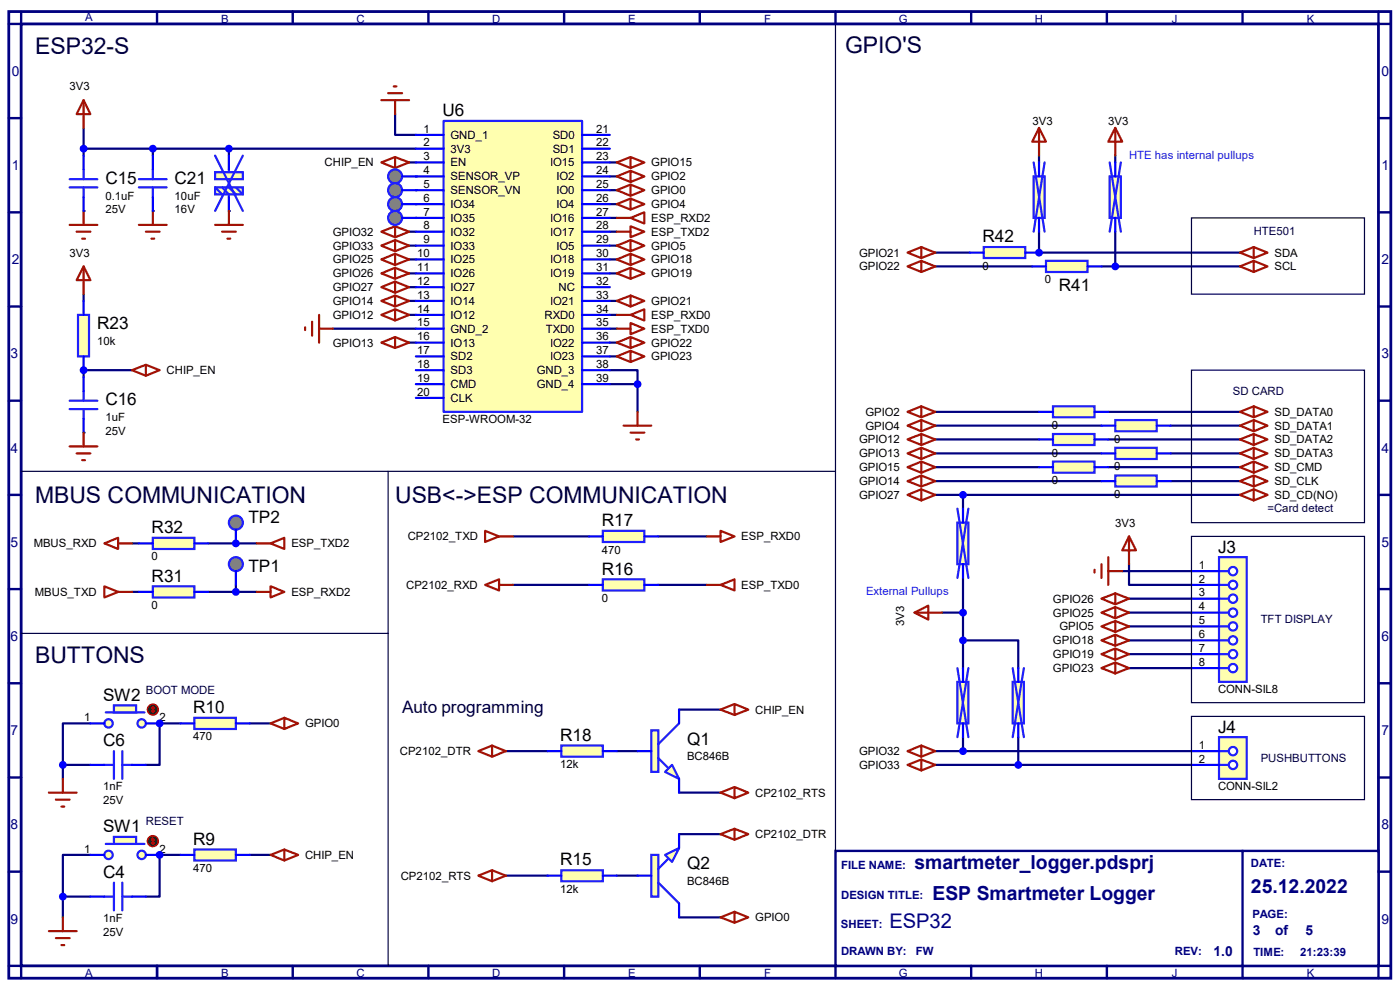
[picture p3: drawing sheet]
<svg xmlns="http://www.w3.org/2000/svg" width="297mm" height="210mm" viewBox="0 0 297 210" stroke-linecap="round" stroke-linejoin="round" font-family="sans-serif">
<path d="M1.9 2.5h293.2v205h-293.2zM4.5 5.1h287.9v199.8h-287.9z" fill="none" stroke="#000080" stroke-width=".59"/>
<path d="M4.5 2.5v2.6h-2.6M33.3 2.5v2.6" fill="none" stroke="#000080" stroke-width=".51"/>
<path d="M177.2 180.5h115.2v24.4h-115.2z" fill="#fff" stroke="#000080" stroke-width=".51"/>
<g fill="none" stroke="#000080" stroke-width=".51">
<path d="M62.1 2.5v2.6M90.9 2.5v2.6M119.7 2.5v2.6M148.5 2.5v2.6M177.2 2.5v2.6M206 2.5v2.6M234.8 2.5v2.6M263.6 2.5v2.6M292.4 2.5v2.6h2.7M1.9 25.1h2.6M292.4 25.1h2.7M1.9 45h2.6"/>
<path d="M292.4 45h2.7M1.9 65h2.6M292.4 65h2.7M1.9 85h2.6M292.4 85h2.7M1.9 105h2.6M292.4 105h2.7M1.9 125h2.6M292.4 125h2.7M1.9 144.9h2.6M292.4 144.9h2.7M1.9 164.9h2.6"/>
<path d="M292.4 164.9h2.7M1.9 184.9h2.6M263.6 180.5v27M292.4 184.9h2.7M1.9 204.9h2.6v2.6M33.3 204.9v2.6M62.1 204.9v2.6M90.9 204.9v2.6M119.7 204.9v2.6M148.5 204.9v2.6M177.2 204.9v2.6M206 204.9v2.6"/>
<path d="M234.8 204.9v2.6M295.1 204.9h-2.7v2.6"/>
</g>
<path d="M17.7 27.1v5.9M135.3 81.5v5.9" fill="none" stroke="#000080" stroke-width=".47"/>
<g fill="#000080">
<circle cx="17.7" cy="44.7" r=".23"/>
<circle cx="17.7" cy="91.8" r=".23"/>
</g>
<path d="M17.7 62.4v1.4" fill="none" stroke="#000080" stroke-width=".47"/>
<circle cx="33.9" cy="153.5" r=".23" fill="#000080"/>
<path d="M19.2 153.5h-5.9v8.8M38.3 153.5h-4.4v8.8h-3M13.3 162.3v2.9M13.3 162.3h5.9" fill="none" stroke="#000080" stroke-width=".47"/>
<circle cx="33.9" cy="181.4" r=".23" fill="#000080"/>
<path d="M239.5 119.7v4.4h13.3M238.1 121.2h14.7M13.3 190.2h5.9M13.3 190.2v4.4M19.2 181.4h-5.9v8.8M38.3 181.4h-4.4v8.8h-3" fill="none" stroke="#000080" stroke-width=".47"/>
<circle cx="17.7" cy="78.5" r=".23" fill="#000080"/>
<path d="M28 78.5h-10.3v1.5M28 115.3h1.5M44.2 115.3h5.8M50 124.1v1.5h4.4M53 181.4h4.4" fill="none" stroke="#000080" stroke-width=".47"/>
<circle cx="50" cy="115.3" r=".23" fill="#000080"/>
<g fill="none" stroke="#000080" stroke-width=".47">
<path d="M220.4 33v1.5M236.6 33v1.5M50 115.3h4.4M198.4 105h64.7M204.3 105v2.9M28 125.6h1.5M44.2 125.6h5.8M199.9 130h4.4M204.3 135.8h11.7v5.9M204.3 122.6v19.1M239.5 135.8h13.3M239.5 138.8h13.3"/>
<path d="M239.5 130h13.3M239.5 132.9h13.3M239.5 127h13.3M53 153.5h4.4M198.4 159.3h54.4M204.3 156.4v2.9M216 156.4v5.9M239.5 141.7h13.3M198.4 162.3h54.4"/>
</g>
<circle cx="48.6" cy="44.7" r=".23" fill="#000080"/>
<g fill="none" stroke="#000080" stroke-width=".47">
<path d="M83.8 24.2v4.4h4.4M86.8 34.5h1.4M88.2 31.5h-39.6v1.5M198.4 53.6h7.3M198.4 56.5h20.6M233.7 56.5h29.4M236.6 49.1v7.4M198.4 87.4h22M198.4 90.3h35.3M198.4 93.2h22M198.4 96.2h35.3M198.4 99.1h22"/>
<path d="M235.1 87.4h28M235.1 93.2h28M235.1 99.1h28M248.4 90.3h14.7M248.4 96.2h14.7M198.4 102.1h35.3M248.4 102.1h14.7"/>
</g>
<g fill="#000080">
<circle cx="88.2" cy="37.4" r=".23"/>
<circle cx="88.2" cy="40.3" r=".23"/>
<circle cx="88.2" cy="43.3" r=".23"/>
<circle cx="88.2" cy="46.2" r=".23"/>
</g>
<g fill="none" stroke="#000080" stroke-width=".47">
<path d="M129.4 34.5h1.5M129.4 37.4h1.5M86.8 49.1h1.4M86.8 52.1h1.4M86.8 55h1.4M86.8 58h1.4M129.4 49.1h1.5M129.4 52.1h1.5M129.4 55h1.5M129.4 58h1.5M129.4 40.3h1.5M129.4 43.3h1.5"/>
<path d="M129.4 46.2h1.5M220.4 49.1v4.5M70.6 69.7h17.6M86.8 60.9h1.4M86.8 63.8h1.4M86.8 66.8h1.4M86.8 72.7h1.4M129.4 78.5h5.9v3h-5.9M129.4 63.8h1.5M129.4 66.8h1.5M129.4 69.7h1.5M129.4 72.7h1.5"/>
<path d="M129.4 75.6h1.5"/>
</g>
<circle cx="220.4" cy="53.6" r=".23" fill="#000080"/>
<path d="M17.7 31.5h30.9M32.4 31.5v1.5M220.4 53.6h42.7M108.8 113.8h16.2M139.7 113.8h10.2M108.8 124.1h16.2M139.7 124.1h10.2" fill="none" stroke="#000080" stroke-width=".47"/>
<circle cx="32.4" cy="44.7" r=".23" fill="#000080"/>
<path d="M107.3 159.3h8.9M130.9 159.3h4.4M144.1 150.5h8.8M144.1 177h8.8M144.1 168.1h8.8M107.3 185.8h8.9M130.9 185.8h4.4M144.1 194.6h8.8" fill="none" stroke="#000080" stroke-width=".47"/>
<g fill="none" stroke="#a21206" stroke-width=".47">
<path d="M82.3 19.8h3M83.5 18.3h.6M17.7 21.3l1.5 2.9h-2.9zM17.7 21.3v5.8M80.9 21.3h5.9M83.8 21.3v2.9M14.8 47.7h5.9M16.3 49.1h2.9M17.4 50.6h.6M17.7 44.7v3M64.7 69.4v.6M66.2 68.2v3"/>
<path d="M67.7 69.7h2.9M67.7 66.8v5.9M14.8 94.7h5.9M16.3 96.2h2.9M17.4 97.6h.6M17.7 91.8v2.9M132.3 90.3h5.9M133.8 91.8h2.9M135 93.2h.6M135.3 87.4v2.9"/>
</g>
<g fill="#00f" stroke="#00f" stroke-width=".47">
<circle cx="135.3" cy="81.5" r=".59"/>
<circle cx="17.7" cy="31.5" r=".59"/>
</g>
<path d="M14.8 38h5.9M14.8 39.8h5.9M17.7 35.9v2.1M17.7 39.8v2M14.8 85h5.9M14.8 86.8h5.9M17.7 83v2M17.7 86.8v2" fill="none" stroke="#1f1fff" stroke-width=".47"/>
<path d="M17.7 33v2.9M17.7 41.8v2.9M17.7 80v3M17.7 88.8v3" fill="none" stroke="#00f" stroke-width=".47"/>
<path d="M16.6 66.8h2.3v8.8h-2.3z" fill="#ffffaf" stroke="#1f1fff" stroke-width=".47"/>
<path d="M17.7 63.8v3M17.7 75.6v2.9M19.2 162.3h2.9M28 162.3h2.9M19.2 190.2h2.9M28 190.2h2.9" fill="none" stroke="#00f" stroke-width=".47"/>
<path d="M17.7 56.5l1.5 2.9h-2.9zM17.7 56.5v5.9M10.4 168.1h5.9M11.9 169.6h2.9M13 171.1h.6M13.3 165.2v2.9M10.4 197.5h5.9M11.9 199h2.9M13.3 194.6v2.9M13 200.5h.6" fill="none" stroke="#a21206" stroke-width=".47"/>
<path d="M24.2 159.3v5.9M26 159.3v5.9M22.1 162.3h2.1M26 162.3h2M22.1 190.2h2.1M24.2 187.2v5.9M26 187.2v5.9M26 190.2h2" fill="none" stroke="#1f1fff" stroke-width=".47"/>
<path d="M41.2 152.3h8.8v2.3h-8.8z" fill="#ffffaf" stroke="#1f1fff" stroke-width=".47"/>
<path d="M38.3 153.5h2.9M50 153.5h3" fill="none" stroke="#00f" stroke-width=".47"/>
<path d="M41.2 180.2h8.8v2.3h-8.8z" fill="#ffffaf" stroke="#1f1fff" stroke-width=".47"/>
<path d="M38.3 181.4h2.9M50 181.4h3" fill="none" stroke="#00f" stroke-width=".47"/>
<g fill="#ffffaf" stroke="#1f1fff" stroke-width=".47">
<circle cx="30.1" cy="153.5" r=".89"/>
<circle cx="23" cy="153.5" r=".89"/>
</g>
<path d="M22.4 151.1h8.2" fill="none" stroke="#1f1fff" stroke-width=".47"/>
<path d="M24.2 149.6h4.7v1.5h-4.7z" fill="#ffffaf" stroke="#1f1fff" stroke-width=".47"/>
<path d="M19.2 153.5h2.9M30.9 153.5h3" fill="none" stroke="#00f" stroke-width=".47"/>
<circle cx="32.4" cy="150.5" r="1.19" fill="#400000" stroke="#f00" stroke-width=".25"/>
<path d="M32.1 150.8l.3 .3M32.4 149.9v1.2M32.4 149.9l-.3 .3M32.4 149.9l.3 .3M32.7 150.8l-.3 .3" fill="none" stroke="#f00" stroke-width=".25"/>
<g fill="#00f" stroke="#00f" stroke-width=".47">
<circle cx="33.9" cy="153.5" r=".59"/>
<circle cx="13.3" cy="162.3" r=".59"/>
</g>
<g fill="#ffffaf" stroke="#1f1fff" stroke-width=".47">
<circle cx="30.1" cy="181.4" r=".89"/>
<circle cx="23" cy="181.4" r=".89"/>
</g>
<path d="M22.4 179h8.2" fill="none" stroke="#1f1fff" stroke-width=".47"/>
<path d="M24.2 177.5h4.7v1.5h-4.7z" fill="#ffffaf" stroke="#1f1fff" stroke-width=".47"/>
<path d="M19.2 181.4h2.9M30.9 181.4h3" fill="none" stroke="#00f" stroke-width=".47"/>
<circle cx="32.4" cy="178.4" r="1.19" fill="#400000" stroke="#f00" stroke-width=".25"/>
<path d="M32.1 178.7l.3 .3M32.4 177.8v1.2M32.4 177.8l-.3 .3M32.4 177.8l.3 .3M32.7 178.7l-.3 .3" fill="none" stroke="#f00" stroke-width=".25"/>
<g fill="#00f" stroke="#00f" stroke-width=".47">
<circle cx="33.9" cy="181.4" r=".59"/>
<circle cx="13.3" cy="190.2" r=".59"/>
</g>
<path d="M258.6 118.2h5.9v26.5h-5.9z" fill="#ffffaf" stroke="#1f1fff" stroke-width=".47"/>
<path d="M258.6 121.2h2.1" fill="none" stroke="#1f1fff" stroke-width=".47"/>
<circle cx="261.6" cy="121.2" r=".89" fill="#fff" stroke="#1f1fff" stroke-width=".47"/>
<path d="M258.6 124.1h2.1" fill="none" stroke="#1f1fff" stroke-width=".47"/>
<circle cx="261.6" cy="124.1" r=".89" fill="#fff" stroke="#1f1fff" stroke-width=".47"/>
<path d="M258.6 127h2.1" fill="none" stroke="#1f1fff" stroke-width=".47"/>
<circle cx="261.6" cy="127" r=".89" fill="#fff" stroke="#1f1fff" stroke-width=".47"/>
<path d="M258.6 130h2.1" fill="none" stroke="#1f1fff" stroke-width=".47"/>
<circle cx="261.6" cy="130" r=".89" fill="#fff" stroke="#1f1fff" stroke-width=".47"/>
<path d="M258.6 132.9h2.1" fill="none" stroke="#1f1fff" stroke-width=".47"/>
<circle cx="261.6" cy="132.9" r=".89" fill="#fff" stroke="#1f1fff" stroke-width=".47"/>
<path d="M258.6 135.8h2.1" fill="none" stroke="#1f1fff" stroke-width=".47"/>
<circle cx="261.6" cy="135.8" r=".89" fill="#fff" stroke="#1f1fff" stroke-width=".47"/>
<path d="M258.6 138.8h2.1" fill="none" stroke="#1f1fff" stroke-width=".47"/>
<circle cx="261.6" cy="138.8" r=".89" fill="#fff" stroke="#1f1fff" stroke-width=".47"/>
<path d="M258.6 141.7h2.1" fill="none" stroke="#1f1fff" stroke-width=".47"/>
<circle cx="261.6" cy="141.7" r=".89" fill="#fff" stroke="#1f1fff" stroke-width=".47"/>
<path d="M252.8 121.2h5.8M252.8 124.1h5.8M252.8 127h5.8M252.8 130h5.8M252.8 132.9h5.8M252.8 135.8h5.8M252.8 138.8h5.8M252.8 141.7h5.8" fill="none" stroke="#00f" stroke-width=".47"/>
<path d="M233.7 119.7v2.9M235.1 118.2v5.9M239.5 113.8l1.5 3h-2.9zM239.5 113.8v5.9M232.2 120.9v.6M235.1 121.2h3" fill="none" stroke="#a21206" stroke-width=".47"/>
<path d="M258.6 156.4h5.9v8.8h-5.9z" fill="#ffffaf" stroke="#1f1fff" stroke-width=".47"/>
<path d="M258.6 159.3h2.1" fill="none" stroke="#1f1fff" stroke-width=".47"/>
<circle cx="261.6" cy="159.3" r=".89" fill="#fff" stroke="#1f1fff" stroke-width=".47"/>
<path d="M258.6 162.3h2.1" fill="none" stroke="#1f1fff" stroke-width=".47"/>
<circle cx="261.6" cy="162.3" r=".89" fill="#fff" stroke="#1f1fff" stroke-width=".47"/>
<path d="M252.8 159.3h5.8M252.8 162.3h5.8" fill="none" stroke="#00f" stroke-width=".47"/>
<path d="M252.8 113.8h36.7v35.3h-36.7zM252.8 152h36.7v17.6h-36.7z" fill="none" stroke="#000040" stroke-width=".25"/>
<circle cx="50" cy="110.9" r="1.48" fill="#808080" stroke="#1f1fff" stroke-width=".47"/>
<path d="M50 112.4v2.9" fill="none" stroke="#00f" stroke-width=".47"/>
<circle cx="50" cy="119.7" r="1.48" fill="#808080" stroke="#1f1fff" stroke-width=".47"/>
<path d="M50 121.2v2.9" fill="none" stroke="#00f" stroke-width=".47"/>
<path d="M252.8 78.5h36.7v32.4h-36.7z" fill="none" stroke="#000040" stroke-width=".25"/>
<g fill="none" stroke="#a21206" stroke-width=".47">
<path d="M80.9 34.5l2.9-1.2v2.3zM83.8 33.3l3 1.2-3 1.1M30.9 77.4l3 1.1-3 1.2zM30.9 77.4l-2.9 1.1 2.9 1.2M22.1 115.3l3-1.2v2.4zM25.1 115.3h2.9M54.4 115.3h3M57.4 115.3l2.9-1.2v2.4zM22.1 124.4l3 1.2-3 1.1zM25.1 125.6h2.9M54.4 125.6h3M57.4 124.4l2.9 1.2-2.9 1.1z"/>
<path d="M60.3 180.2l2.9 1.2-2.9 1.1zM60.3 180.2l-2.9 1.2 2.9 1.1"/>
</g>
<circle cx="17.7" cy="78.5" r=".59" fill="#00f" stroke="#00f" stroke-width=".47"/>
<path d="M32.4 114.1h8.8v2.4h-8.8z" fill="#ffffaf" stroke="#1f1fff" stroke-width=".47"/>
<path d="M29.5 115.3h2.9M41.2 115.3h3" fill="none" stroke="#00f" stroke-width=".47"/>
<g fill="#00f" stroke="#00f" stroke-width=".47">
<circle cx="50" cy="125.6" r=".59"/>
<circle cx="50" cy="115.3" r=".59"/>
</g>
<path d="M32.4 124.4h8.8v2.3h-8.8z" fill="#ffffaf" stroke="#1f1fff" stroke-width=".47"/>
<path d="M29.5 125.6h2.9M41.2 125.6h3" fill="none" stroke="#00f" stroke-width=".47"/>
<g fill="none" stroke="#a21206" stroke-width=".47">
<path d="M133.8 33.3l2.9 1.2-2.9 1.1zM133.8 36.2l2.9 1.2-2.9 1.2zM133.8 39.2l2.9 1.1-2.9 1.2zM133.8 33.3l-2.9 1.2 2.9 1.1M133.8 36.2l-2.9 1.2 2.9 1.2M133.8 39.2l-2.9 1.1 2.9 1.2M220.4 27.1l1.5 3h-2.9zM220.4 27.1v5.9M80.9 55l2.9-1.2v2.4zM80.9 58l2.9-1.2v2.3zM80.9 49.1l2.9-1.1v2.3zM80.9 52.1l2.9-1.2v2.4z"/>
<path d="M83.8 59.7l3 1.2-3 1.2M83.8 53.8l3 1.2-3 1.2M83.8 56.8l3 1.2-3 1.1M83.8 48l3 1.1-3 1.2M83.8 50.9l3 1.2-3 1.2M130.9 46.2h2.9M130.9 49.1h2.9M133.8 46.2l2.9-1.2v2.4zM133.8 48l2.9 1.1-2.9 1.2zM133.8 42.1l2.9 1.2-2.9 1.1zM133.8 53.8l2.9 1.2-2.9 1.2zM133.8 56.8l2.9 1.2-2.9 1.1z"/>
<path d="M133.8 50.9l2.9 1.2-2.9 1.2zM133.8 42.1l-2.9 1.2 2.9 1.1M133.8 53.8l-2.9 1.2 2.9 1.2M133.8 56.8l-2.9 1.2 2.9 1.1M133.8 50.9l-2.9 1.2 2.9 1.2M266 52.4l2.9 1.2-2.9 1.1zM266 55.3l2.9 1.2-2.9 1.2zM266 52.4l-2.9 1.2 2.9 1.1M266 55.3l-2.9 1.2 2.9 1.2M80.9 60.9l2.9-1.2v2.4zM80.9 63.8l2.9-1.1v2.3zM80.9 72.7l2.9-1.2v2.3z"/>
<path d="M80.9 66.8l2.9-1.2v2.4zM83.8 62.7l3 1.1-3 1.2M83.8 71.5l3 1.2-3 1.1M83.8 65.6l3 1.2-3 1.2M130.9 66.8h2.9M130.9 69.7h2.9M133.8 66.8l2.9-1.2v2.4zM133.8 68.5l2.9 1.2-2.9 1.2zM133.8 74.4l2.9 1.2-2.9 1.2zM133.8 74.4l-2.9 1.2 2.9 1.2M192.5 99.1l3-1.2v2.4zM192.5 96.2l3-1.2v2.4z"/>
<path d="M192.5 93.2l3-1.1v2.3zM192.5 90.3l3-1.2v2.4zM192.5 87.4l3-1.2v2.3zM195.5 97.9l2.9 1.2-2.9 1.2M195.5 95l2.9 1.2-2.9 1.2M195.5 92.1l2.9 1.1-2.9 1.2M195.5 89.1l2.9 1.2-2.9 1.2M195.5 86.2l2.9 1.2-2.9 1.1M266 97.9l2.9 1.2-2.9 1.2zM266 95l2.9 1.2-2.9 1.2zM266 92.1l2.9 1.1-2.9 1.2zM266 89.1l2.9 1.2-2.9 1.2z"/>
<path d="M266 86.2l2.9 1.2-2.9 1.1zM266 97.9l-2.9 1.2 2.9 1.2M266 95l-2.9 1.2 2.9 1.2M266 92.1l-2.9 1.1 2.9 1.2M266 89.1l-2.9 1.2 2.9 1.2M266 86.2l-2.9 1.2 2.9 1.1M192.5 105l3-1.2v2.4zM192.5 102.1l3-1.2v2.3zM195.5 103.8l2.9 1.2-2.9 1.2M195.5 100.9l2.9 1.2-2.9 1.1M266 103.8l2.9 1.2-2.9 1.2zM266 100.9l2.9 1.2-2.9 1.1z"/>
<path d="M266 103.8l-2.9 1.2 2.9 1.2M266 100.9l-2.9 1.2 2.9 1.1M233.7 135.8l2.9-1.1v2.3zM233.7 138.8l2.9-1.2v2.4zM233.7 130l2.9-1.2v2.3zM233.7 132.9l2.9-1.2v2.4zM233.7 127l2.9-1.1v2.3zM236.6 134.7l2.9 1.1-2.9 1.2M236.6 137.6l2.9 1.2-2.9 1.2M236.6 128.8l2.9 1.2-2.9 1.1M236.6 131.7l2.9 1.2-2.9 1.2M236.6 125.9l2.9 1.1-2.9 1.2"/>
<path d="M60.3 152.3l2.9 1.2-2.9 1.1zM60.3 152.3l-2.9 1.2 2.9 1.1M192.5 159.3l3-1.1v2.3zM195.5 158.2l2.9 1.1-2.9 1.2M233.7 141.7l2.9-1.2v2.4zM236.6 140.5l2.9 1.2-2.9 1.2M192.5 162.3l3-1.2v2.3zM195.5 161.1l2.9 1.2-2.9 1.1"/>
</g>
<path d="M219.3 37.4h2.3v8.8h-2.3z" fill="#ffffaf" stroke="#1f1fff" stroke-width=".47"/>
<path d="M220.4 34.5v2.9M220.4 46.2v2.9" fill="none" stroke="#00f" stroke-width=".47"/>
<path d="M219.3 34.5l2.3 14.6M221.6 34.5l-2.3 14.6" fill="none" stroke="#1f1fff" stroke-width=".47"/>
<path d="M236.6 27.1l1.5 3h-3zM236.6 27.1v5.9" fill="none" stroke="#a21206" stroke-width=".47"/>
<path d="M235.4 37.4h2.4v8.8h-2.4z" fill="#ffffaf" stroke="#1f1fff" stroke-width=".47"/>
<path d="M236.6 34.5v2.9M236.6 46.2v2.9" fill="none" stroke="#00f" stroke-width=".47"/>
<path d="M235.4 34.5l2.4 14.6M237.8 34.5l-2.4 14.6" fill="none" stroke="#1f1fff" stroke-width=".47"/>
<path d="M203.1 144.7h2.3v8.8h-2.3z" fill="#ffffaf" stroke="#1f1fff" stroke-width=".47"/>
<path d="M204.3 141.7v3M204.3 153.5v2.9" fill="none" stroke="#00f" stroke-width=".47"/>
<path d="M203.1 141.7l2.3 14.7M205.4 141.7l-2.3 14.7" fill="none" stroke="#1f1fff" stroke-width=".47"/>
<path d="M214.8 144.7h2.4v8.8h-2.4z" fill="#ffffaf" stroke="#1f1fff" stroke-width=".47"/>
<path d="M216 141.7v3M216 153.5v2.9" fill="none" stroke="#00f" stroke-width=".47"/>
<path d="M214.8 141.7l2.4 14.7M217.2 141.7l-2.4 14.7" fill="none" stroke="#1f1fff" stroke-width=".47"/>
<path d="M203.1 110.9h2.3v8.8h-2.3z" fill="#ffffaf" stroke="#1f1fff" stroke-width=".47"/>
<path d="M204.3 107.9v3M204.3 119.7v2.9" fill="none" stroke="#00f" stroke-width=".47"/>
<path d="M203.1 107.9l2.3 14.7M205.4 107.9l-2.3 14.7" fill="none" stroke="#1f1fff" stroke-width=".47"/>
<g fill="#00f" stroke="#00f" stroke-width=".47">
<circle cx="204.3" cy="105" r=".59"/>
<circle cx="204.3" cy="159.3" r=".59"/>
<circle cx="216" cy="162.3" r=".59"/>
<circle cx="204.3" cy="130" r=".59"/>
<circle cx="204.3" cy="135.8" r=".59"/>
</g>
<path d="M192.5 53.6l3-1.2v2.3zM192.5 56.5l3-1.2v2.4zM195.5 52.4l2.9 1.2-2.9 1.1M195.5 55.3l2.9 1.2-2.9 1.2M133.8 71.5l2.9 1.2-2.9 1.1zM133.8 62.7l2.9 1.1-2.9 1.2zM133.8 71.5l-2.9 1.2 2.9 1.1M133.8 62.7l-2.9 1.1 2.9 1.2M194 130l2.9-1.5v2.9zM194 130h5.9" fill="none" stroke="#a21206" stroke-width=".47"/>
<g fill="#ffffaf" stroke="#1f1fff" stroke-width=".47">
<path d="M45.6 36.5h5.9v1.5h-5.9z"/>
<path d="M45.6 39.8h5.9v1.4h-5.9z"/>
</g>
<path d="M45.6 39.8l1.5 1.4M45.6 33l5.9 11.7M47.1 39.8l1.5 1.4v.6M48.6 35.9v.6M48.6 39.8l1.4 1.4M50 39.8l1.5 1.4M51.5 33l-5.9 11.7" fill="none" stroke="#1f1fff" stroke-width=".47"/>
<path d="M48.6 33v2.9M48.6 41.8v2.9" fill="none" stroke="#00f" stroke-width=".47"/>
<path d="M45.6 47.7h5.9M47.1 49.1h2.9M48.3 50.6h.6M48.6 44.7v3" fill="none" stroke="#a21206" stroke-width=".47"/>
<circle cx="48.6" cy="31.5" r=".59" fill="#00f" stroke="#00f" stroke-width=".47"/>
<path d="M208.7 52.4h8.8v2.3h-8.8z" fill="#ffffaf" stroke="#1f1fff" stroke-width=".47"/>
<path d="M205.7 53.6h3M217.5 53.6h2.9" fill="none" stroke="#00f" stroke-width=".47"/>
<path d="M221.9 55.3h8.8v2.4h-8.8z" fill="#ffffaf" stroke="#1f1fff" stroke-width=".47"/>
<path d="M219 56.5h2.9M230.7 56.5h3" fill="none" stroke="#00f" stroke-width=".47"/>
<circle cx="236.6" cy="56.5" r=".59" fill="#00f" stroke="#00f" stroke-width=".47"/>
<path d="M223.4 86.2h8.8v2.3h-8.8z" fill="#ffffaf" stroke="#1f1fff" stroke-width=".47"/>
<path d="M220.4 87.4h3M232.2 87.4h2.9" fill="none" stroke="#00f" stroke-width=".47"/>
<path d="M236.6 89.1h8.8v2.4h-8.8z" fill="#ffffaf" stroke="#1f1fff" stroke-width=".47"/>
<path d="M233.7 90.3h2.9M245.4 90.3h3" fill="none" stroke="#00f" stroke-width=".47"/>
<path d="M223.4 92.1h8.8v2.3h-8.8z" fill="#ffffaf" stroke="#1f1fff" stroke-width=".47"/>
<path d="M220.4 93.2h3M232.2 93.2h2.9" fill="none" stroke="#00f" stroke-width=".47"/>
<path d="M236.6 95h8.8v2.4h-8.8z" fill="#ffffaf" stroke="#1f1fff" stroke-width=".47"/>
<path d="M233.7 96.2h2.9M245.4 96.2h3" fill="none" stroke="#00f" stroke-width=".47"/>
<path d="M223.4 97.9h8.8v2.4h-8.8z" fill="#ffffaf" stroke="#1f1fff" stroke-width=".47"/>
<path d="M220.4 99.1h3M232.2 99.1h2.9" fill="none" stroke="#00f" stroke-width=".47"/>
<path d="M236.6 100.9h8.8v2.3h-8.8z" fill="#ffffaf" stroke="#1f1fff" stroke-width=".47"/>
<path d="M233.7 102.1h2.9M245.4 102.1h3" fill="none" stroke="#00f" stroke-width=".47"/>
<circle cx="83.8" cy="37.4" r="1.48" fill="#808080" stroke="#1f1fff" stroke-width=".47"/>
<path d="M85.3 37.4h2.9" fill="none" stroke="#00f" stroke-width=".47"/>
<circle cx="83.8" cy="40.3" r="1.48" fill="#808080" stroke="#1f1fff" stroke-width=".47"/>
<path d="M85.3 40.3h2.9" fill="none" stroke="#00f" stroke-width=".47"/>
<circle cx="83.8" cy="43.3" r="1.48" fill="#808080" stroke="#1f1fff" stroke-width=".47"/>
<path d="M85.3 43.3h2.9" fill="none" stroke="#00f" stroke-width=".47"/>
<circle cx="83.8" cy="46.2" r="1.48" fill="#808080" stroke="#1f1fff" stroke-width=".47"/>
<path d="M85.3 46.2h2.9" fill="none" stroke="#00f" stroke-width=".47"/>
<path d="M94.1 25.7h29.4v61.7h-29.4z" fill="#ffffaf" stroke="#1f1fff" stroke-width=".47"/>
<g fill="none" stroke="#00f" stroke-width=".47">
<path d="M88.2 28.6h5.9M88.2 31.5h5.9M88.2 34.5h5.9M88.2 37.4h5.9M123.5 28.6h5.9M123.5 31.5h5.9M123.5 34.5h5.9M123.5 37.4h5.9M88.2 40.3h5.9M88.2 43.3h5.9M88.2 46.2h5.9M88.2 49.1h5.9"/>
<path d="M88.2 52.1h5.9M88.2 55h5.9M88.2 58h5.9M123.5 40.3h5.9M123.5 43.3h5.9M123.5 46.2h5.9M123.5 49.1h5.9M123.5 52.1h5.9M123.5 55h5.9M123.5 58h5.9M88.2 60.9h5.9M88.2 63.8h5.9"/>
<path d="M88.2 66.8h5.9M88.2 69.7h5.9M88.2 72.7h5.9M88.2 75.6h5.9M88.2 78.5h5.9M123.5 60.9h5.9M123.5 63.8h5.9M123.5 66.8h5.9M123.5 69.7h5.9M123.5 72.7h5.9M123.5 75.6h5.9M123.5 78.5h5.9"/>
<path d="M88.2 81.5h5.9M88.2 84.4h5.9M123.5 81.5h5.9"/>
</g>
<circle cx="220.4" cy="53.6" r=".59" fill="#00f" stroke="#00f" stroke-width=".47"/>
<path d="M252.8 46.2h36.7v16.2h-36.7z" fill="none" stroke="#000040" stroke-width=".25"/>
<path d="M127.9 112.6h8.8v2.4h-8.8z" fill="#ffffaf" stroke="#1f1fff" stroke-width=".47"/>
<path d="M125 113.8h2.9M136.7 113.8h3" fill="none" stroke="#00f" stroke-width=".47"/>
<path d="M127.9 122.9h8.8v2.4h-8.8z" fill="#ffffaf" stroke="#1f1fff" stroke-width=".47"/>
<path d="M32.4 33v2.9M32.4 41.8v2.9M125 124.1h2.9M136.7 124.1h3" fill="none" stroke="#00f" stroke-width=".47"/>
<path d="M29.5 47.7h5.8M30.9 49.1h3M32.1 50.6h.6M32.4 44.7v3M102.9 112.6l3 1.2-3 1.2zM105.9 113.8h2.9M149.9 113.8h3M152.9 112.6l2.9 1.2-2.9 1.2zM102.9 124.1l3-1.2v2.4zM105.9 124.1h2.9M149.9 124.1h3M152.9 124.1l2.9-1.2v2.4z" fill="none" stroke="#a21206" stroke-width=".47"/>
<circle cx="32.4" cy="31.5" r=".59" fill="#00f" stroke="#00f" stroke-width=".47"/>
<path d="M29.5 38h5.8M29.5 39.8h5.8M32.4 35.9v2.1M32.4 39.8v2" fill="none" stroke="#1f1fff" stroke-width=".47"/>
<path d="M177.2 5.4v175.1M4.5 100h172.7" fill="none" stroke="#000040" stroke-width=".25"/>
<g fill="#ffffaf" stroke="#1f1fff" stroke-width=".47">
<path d="M141.1 163.7l1.5-1.4 1.5 2.9z"/>
<path d="M138.2 154.9h1.5v8.8h-1.5z"/>
</g>
<path d="M144.1 153.5l-4.4 4.4M139.7 160.8l2 2.1" fill="none" stroke="#1f1fff" stroke-width=".47"/>
<path d="M135.3 159.3h2.9M144.1 150.5v3M144.1 165.2v2.9" fill="none" stroke="#00f" stroke-width=".47"/>
<g fill="#ffffaf" stroke="#1f1fff" stroke-width=".47">
<path d="M141.1 181.4l3-1.5-1.5 2.9z"/>
<path d="M138.2 181.4h1.5v8.8h-1.5z"/>
</g>
<path d="M139.7 187.2l4.4 4.4M141.7 182.2l-2 2.1" fill="none" stroke="#1f1fff" stroke-width=".47"/>
<path d="M144.1 177v2.9M135.3 185.8h2.9M144.1 191.6v3" fill="none" stroke="#00f" stroke-width=".47"/>
<path d="M119.1 158.2h8.8v2.3h-8.8z" fill="#ffffaf" stroke="#1f1fff" stroke-width=".47"/>
<path d="M116.2 159.3h2.9M127.9 159.3h3" fill="none" stroke="#00f" stroke-width=".47"/>
<path d="M119.1 184.6h8.8v2.3h-8.8z" fill="#ffffaf" stroke="#1f1fff" stroke-width=".47"/>
<path d="M116.2 185.8h2.9M127.9 185.8h3" fill="none" stroke="#00f" stroke-width=".47"/>
<path d="M101.5 159.3l2.9-1.1v2.3zM104.4 158.2l2.9 1.1-2.9 1.2M155.8 149.4l2.9 1.1-2.9 1.2zM155.8 149.4l-2.9 1.1 2.9 1.2M155.8 175.8l2.9 1.2-2.9 1.1zM155.8 167l2.9 1.1-2.9 1.2zM155.8 175.8l-2.9 1.2 2.9 1.1M155.8 167l-2.9 1.1 2.9 1.2M101.5 185.8l2.9-1.2v2.3zM104.4 184.6l2.9 1.2-2.9 1.1M155.8 193.4l2.9 1.2-2.9 1.1zM155.8 193.4l-2.9 1.2 2.9 1.1" fill="none" stroke="#a21206" stroke-width=".47"/>
<path d="M82.3 100v104.9M4.5 134.4h77.8" fill="none" stroke="#000040" stroke-width=".25"/>
<g font-size="4.9" fill="#000040">
<text x="7.5" y="11.6">ESP32-S</text>
<text x="179.3" y="11.3">GPIO'S</text>
<text x="7.5" y="106.8">MBUS COMMUNICATION</text>
<text x="83.8" y="106.8">USB&lt;-&gt;ESP COMMUNICATION</text>
<text x="7.5" y="140.5">BUTTONS</text>
</g>
<text font-size="4.3" fill="#000080" x="188.7" y="196.9">ESP32</text>
<g font-size="4.1" fill="#000080">
<text x="194" y="184.4">smartmeter_logger.pdsprj</text>
<text x="197.8" y="190.8">ESP Smartmeter Logger</text>
<text x="265.4" y="189.4">25.12.2022</text>
</g>
<g font-size="3.6">
<text x="93.9" y="24.7">U6</text>
<text x="22.4" y="39">C15</text>
<text x="37" y="39">C21</text>
<text x="208.4" y="51.4">R42</text>
<text x="224.6" y="61.7">R41</text>
<text x="20.6" y="69.8">R23</text>
<text x="22.4" y="86">C16</text>
<text x="32.2" y="113.1">R32</text>
<text x="52.7" y="111">TP2</text>
<text x="127.7" y="111.6">R17</text>
<text x="258.4" y="117.2">J3</text>
<text x="32.2" y="123.4">R31</text>
<text x="52.7" y="121.3">TP1</text>
<text x="127.7" y="121.9">R16</text>
<text x="21.9" y="148.6">SW2</text>
<text x="41" y="151.3">R10</text>
<text x="258.4" y="155.4">J4</text>
<text x="21.9" y="158.3">C6</text>
<text x="118.8" y="157.2">R18</text>
<text x="145.8" y="158">Q1</text>
<text x="21.9" y="176.6">SW1</text>
<text x="41" y="179.2">R9</text>
<text x="118.8" y="183.6">R15</text>
<text x="145.8" y="184.4">Q2</text>
<text x="21.9" y="186.3">C4</text>
</g>
<text font-size="3.6" fill="#000040" x="85.3" y="151.2">Auto programming</text>
<g font-size="2.9" fill="#000080">
<text x="2.5" y="16.1">0</text>
<text x="293.1" y="16.1">0</text>
<text x="2.5" y="36.1">1</text>
<text x="293.1" y="36.1">1</text>
<text x="2.5" y="56">2</text>
<text x="293.1" y="56">2</text>
<text x="2.2" y="76">3</text>
<text x="293.1" y="76">3</text>
<text x="2.2" y="96">4</text>
<text x="293.1" y="96">4</text>
<text x="2.2" y="116">5</text>
<text x="293.1" y="116">5</text>
<text x="2.2" y="136">6</text>
<text x="293.1" y="136">6</text>
<text x="2.2" y="156">7</text>
<text x="293.1" y="156">7</text>
<text x="2.2" y="175.9">8</text>
<text x="293.1" y="175.9">8</text>
<text x="2.2" y="195.9">9</text>
<text x="293.1" y="195.9">9</text>
<text x="257.5" y="202.7">1.0</text>
<text x="265.8" y="198.3">3</text>
<text x="270.5" y="198.3">of</text>
<text x="276.9" y="198.3">5</text>
</g>
<g font-size="2.4" fill="#000080">
<text x="18.1" y="4.5">A</text>
<text x="46.9" y="4.8">B</text>
<text x="75.6" y="4.8">C</text>
<text x="104.4" y="4.8">D</text>
<text x="133.3" y="4.8">E</text>
<text x="162.1" y="4.8">F</text>
<text x="190.7" y="4.8">G</text>
<text x="219.5" y="4.8">H</text>
<text x="248.6" y="4.8">J</text>
<text x="277.2" y="4.8">K</text>
<text x="178.4" y="184.4">FILE NAME:</text>
<text x="265.4" y="183.9">DATE:</text>
<text x="178.5" y="190.8">DESIGN TITLE:</text>
<text x="178.4" y="196.9">SHEET:</text>
<text x="265.7" y="194.7">PAGE:</text>
<text x="178.4" y="202.6">DRAWN BY:</text>
<text x="194.3" y="202.6">FW</text>
<text x="249.3" y="202.5">REV:</text>
<text x="265.9" y="202.8">TIME:</text>
<text x="275.8" y="202.8">21:23:39</text>
<text x="18.1" y="207.2">A</text>
<text x="46.9" y="207.2">B</text>
<text x="75.6" y="207.2">C</text>
<text x="104.4" y="207.2">D</text>
<text x="133.3" y="207.2">E</text>
<text x="162.1" y="207.2">F</text>
<text x="190.7" y="207.2">G</text>
<text x="219.5" y="207.2">H</text>
<text x="248.6" y="207.2">J</text>
<text x="277.2" y="207.2">K</text>
</g>
<g font-size="2.4">
<text x="14.8" y="19.2">3V3</text>
<text x="89.8" y="28.1">1</text>
<text x="95.6" y="29.5">GND_1</text>
<text x="117.3" y="29.5">SD0</text>
<text x="126.4" y="28.1">21</text>
<text x="219.1" y="26.5">3V3</text>
<text x="235.1" y="26.5">3V3</text>
<text x="68.9" y="35.3">CHIP_EN</text>
<text x="89.8" y="31">2</text>
<text x="89.8" y="34">3</text>
<text x="95.6" y="32.4">3V3</text>
<text x="95.6" y="35.3">EN</text>
<text x="116.7" y="35.3">IO15</text>
<text x="117.3" y="32.4">SD1</text>
<text x="126.4" y="31">22</text>
<text x="126.4" y="34">23</text>
<text x="138.2" y="35.3">GPIO15</text>
<text x="89.8" y="36.9">4</text>
<text x="89.8" y="39.8">5</text>
<text x="95.6" y="38.3">SENSOR_VP</text>
<text x="95.6" y="41.2">SENSOR_VN</text>
<text x="118.1" y="38.3">IO2</text>
<text x="118.1" y="41.2">IO0</text>
<text x="126.4" y="36.9">24</text>
<text x="126.4" y="39.8">25</text>
<text x="138.2" y="38.3">GPIO2</text>
<text x="138.2" y="41.2">GPIO0</text>
<text x="22.4" y="42.3">0.1uF</text>
<text x="22.4" y="45.3">25V</text>
<text x="37" y="42.3">10uF</text>
<text x="37" y="45.3">16V</text>
<text x="89.8" y="42.8">6</text>
<text x="89.8" y="45.7">7</text>
<text x="95.6" y="44.2">IO34</text>
<text x="95.6" y="47.1">IO35</text>
<text x="116.7" y="47.1">IO16</text>
<text x="118.1" y="44.2">IO4</text>
<text x="126.4" y="42.8">26</text>
<text x="126.4" y="45.7">27</text>
<text x="138.2" y="47.1">ESP_RXD2</text>
<text x="138.2" y="44.2">GPIO4</text>
<text x="70.6" y="50">GPIO32</text>
<text x="70.6" y="53">GPIO33</text>
<text x="89.8" y="48.6">8</text>
<text x="89.8" y="51.6">9</text>
<text x="95.6" y="50">IO32</text>
<text x="95.6" y="53">IO33</text>
<text x="116.7" y="50">IO17</text>
<text x="118.1" y="53">IO5</text>
<text x="126.4" y="48.6">28</text>
<text x="126.4" y="51.6">29</text>
<text x="138.2" y="50">ESP_TXD2</text>
<text x="138.2" y="53">GPIO5</text>
<text x="14.8" y="54.4">3V3</text>
<text x="70.6" y="55.9">GPIO25</text>
<text x="70.6" y="58.8">GPIO26</text>
<text x="88.5" y="54.5">10</text>
<text x="88.5" y="57.5">11</text>
<text x="95.6" y="55.9">IO25</text>
<text x="95.6" y="58.8">IO26</text>
<text x="116.7" y="55.9">IO18</text>
<text x="116.7" y="58.8">IO19</text>
<text x="126.4" y="54.5">30</text>
<text x="126.4" y="57.5">31</text>
<text x="138.2" y="55.9">GPIO18</text>
<text x="138.2" y="58.8">GPIO19</text>
<text x="182.2" y="54.4">GPIO21</text>
<text x="182.2" y="57.4">GPIO22</text>
<text x="208.4" y="57.2">0</text>
<text x="270.4" y="54.4">SDA</text>
<text x="270.4" y="57.4">SCL</text>
<text x="70.6" y="61.8">GPIO27</text>
<text x="70.6" y="64.7">GPIO14</text>
<text x="88.5" y="60.4">12</text>
<text x="88.5" y="63.3">13</text>
<text x="95.6" y="61.8">IO27</text>
<text x="95.6" y="64.7">IO14</text>
<text x="116.7" y="64.7">IO21</text>
<text x="118.5" y="61.8">NC</text>
<text x="126.4" y="60.4">32</text>
<text x="126.4" y="63.3">33</text>
<text x="138.2" y="64.7">GPIO21</text>
<text x="221.7" y="60.1">0</text>
<text x="70.6" y="67.6">GPIO12</text>
<text x="88.5" y="66.3">14</text>
<text x="88.5" y="69.2">15</text>
<text x="95.6" y="67.6">IO12</text>
<text x="95.6" y="70.6">GND_2</text>
<text x="115.5" y="67.6">RXD0</text>
<text x="115.8" y="70.6">TXD0</text>
<text x="126.4" y="66.3">34</text>
<text x="126.4" y="69.2">35</text>
<text x="138.2" y="67.6">ESP_RXD0</text>
<text x="138.2" y="70.6">ESP_TXD0</text>
<text x="20.6" y="73.2">10k</text>
<text x="70.6" y="73.5">GPIO13</text>
<text x="88.5" y="72.2">16</text>
<text x="88.5" y="75.1">17</text>
<text x="95.6" y="73.5">IO13</text>
<text x="95.6" y="76.5">SD2</text>
<text x="116.7" y="73.5">IO22</text>
<text x="116.7" y="76.5">IO23</text>
<text x="126.4" y="72.2">36</text>
<text x="126.4" y="75.1">37</text>
<text x="138.2" y="76.5">GPIO23</text>
<text x="138.2" y="73.5">GPIO22</text>
<text x="35.3" y="79.4">CHIP_EN</text>
<text x="88.5" y="78">18</text>
<text x="88.5" y="81">19</text>
<text x="88.5" y="83.9">20</text>
<text x="95.6" y="79.4">SD3</text>
<text x="95.6" y="82.3">CMD</text>
<text x="113.9" y="79.4">GND_3</text>
<text x="113.9" y="82.3">GND_4</text>
<text x="126.4" y="78">38</text>
<text x="126.4" y="81">39</text>
<text x="22.4" y="89.3">1uF</text>
<text x="93.9" y="89.8">ESP-WROOM-32</text>
<text x="95.6" y="85.3">CLK</text>
<text x="183.6" y="88.2">GPIO2</text>
<text x="270.4" y="88.2">SD_DATA0</text>
<text x="22.4" y="92.2">25V</text>
<text x="182.2" y="94.1">GPIO12</text>
<text x="183.6" y="91.1">GPIO4</text>
<text x="223.1" y="91">0</text>
<text x="236.3" y="93.9">0</text>
<text x="270.4" y="94.1">SD_DATA2</text>
<text x="270.4" y="91.1">SD_DATA1</text>
<text x="182.2" y="99.9">GPIO15</text>
<text x="182.2" y="97">GPIO13</text>
<text x="223.1" y="96.9">0</text>
<text x="236.3" y="99.8">0</text>
<text x="270.4" y="99.9">SD_CMD</text>
<text x="270.4" y="97">SD_DATA3</text>
<text x="182.2" y="105.8">GPIO27</text>
<text x="182.2" y="102.9">GPIO14</text>
<text x="223.1" y="102.7">0</text>
<text x="236.3" y="105.7">0</text>
<text x="270.4" y="105.8">SD_CD(NO)</text>
<text x="270.4" y="102.9">SD_CLK</text>
<text x="236.6" y="111.7">3V3</text>
<text x="7.2" y="116.1">MBUS_RXD</text>
<text x="32.2" y="118.9">0</text>
<text x="61.8" y="116.1">ESP_TXD2</text>
<text x="86.5" y="114.6">CP2102_TXD</text>
<text x="127.7" y="117.4">470</text>
<text x="157.3" y="114.6">ESP_RXD0</text>
<text x="86.2" y="124.9">CP2102_RXD</text>
<text x="157.3" y="124.9">ESP_TXD0</text>
<text x="254.3" y="120.6">1</text>
<text x="254.3" y="123.6">2</text>
<text x="7.4" y="126.4">MBUS_TXD</text>
<text x="32.2" y="129.2">0</text>
<text x="61.8" y="126.4">ESP_RXD2</text>
<text x="127.7" y="127.7">0</text>
<text x="223.4" y="130.8">GPIO25</text>
<text x="223.4" y="127.8">GPIO26</text>
<text x="254.3" y="126.5">3</text>
<text x="254.3" y="129.5">4</text>
<text x="191.9" y="132.9" transform="rotate(-90 191.9 132.9)">3V3</text>
<text x="223.4" y="136.7">GPIO18</text>
<text x="224.7" y="133.7">GPIO5</text>
<text x="254.3" y="132.4">5</text>
<text x="254.3" y="135.3">6</text>
<text x="223.4" y="142.6">GPIO23</text>
<text x="223.4" y="139.6">GPIO19</text>
<text x="254.3" y="138.3">7</text>
<text x="254.3" y="141.2">8</text>
<text x="258.4" y="147.1">CONN-SIL8</text>
<text x="17.8" y="153">1</text>
<text x="33.9" y="153">2</text>
<text x="64.7" y="154.3">GPIO0</text>
<text x="160.2" y="151.4">CHIP_EN</text>
<text x="41" y="157.1">470</text>
<text x="84.8" y="160.2">CP2102_DTR</text>
<text x="145.8" y="161.3">BC846B</text>
<text x="182.2" y="160.2">GPIO32</text>
<text x="254.3" y="158.8">1</text>
<text x="254.3" y="161.8">2</text>
<text x="21.9" y="167.6">1nF</text>
<text x="118.8" y="162.9">12k</text>
<text x="182.2" y="163.1">GPIO33</text>
<text x="258.4" y="167.6">CONN-SIL2</text>
<text x="21.9" y="170.6">25V</text>
<text x="160.2" y="169">CP2102_RTS</text>
<text x="160.2" y="177.8">CP2102_DTR</text>
<text x="17.8" y="180.8">1</text>
<text x="33.9" y="180.8">2</text>
<text x="41" y="185">470</text>
<text x="64.7" y="182.2">CHIP_EN</text>
<text x="85" y="186.6">CP2102_RTS</text>
<text x="118.8" y="189.4">12k</text>
<text x="145.8" y="187.7">BC846B</text>
<text x="21.9" y="195.6">1nF</text>
<text x="160.2" y="195.5">GPIO0</text>
<text x="21.9" y="198.5">25V</text>
</g>
<g font-size="2.4" fill="#1f1fff">
<text x="239.5" y="33.7">HTE has internal pullups</text>
<text x="183.7" y="126.3">External Pullups</text>
</g>
<g font-size="2.4" fill="#000040">
<text x="266" y="49.9">HTE501</text>
<text x="261.6" y="83.7">SD CARD</text>
<text x="268.9" y="108.7">=Card detect</text>
<text x="267.5" y="132.2">TFT DISPLAY</text>
<text x="30.9" y="147.2">BOOT MODE</text>
<text x="267.5" y="161.5">PUSHBUTTONS</text>
<text x="30.9" y="175">RESET</text>
</g>
</svg>
